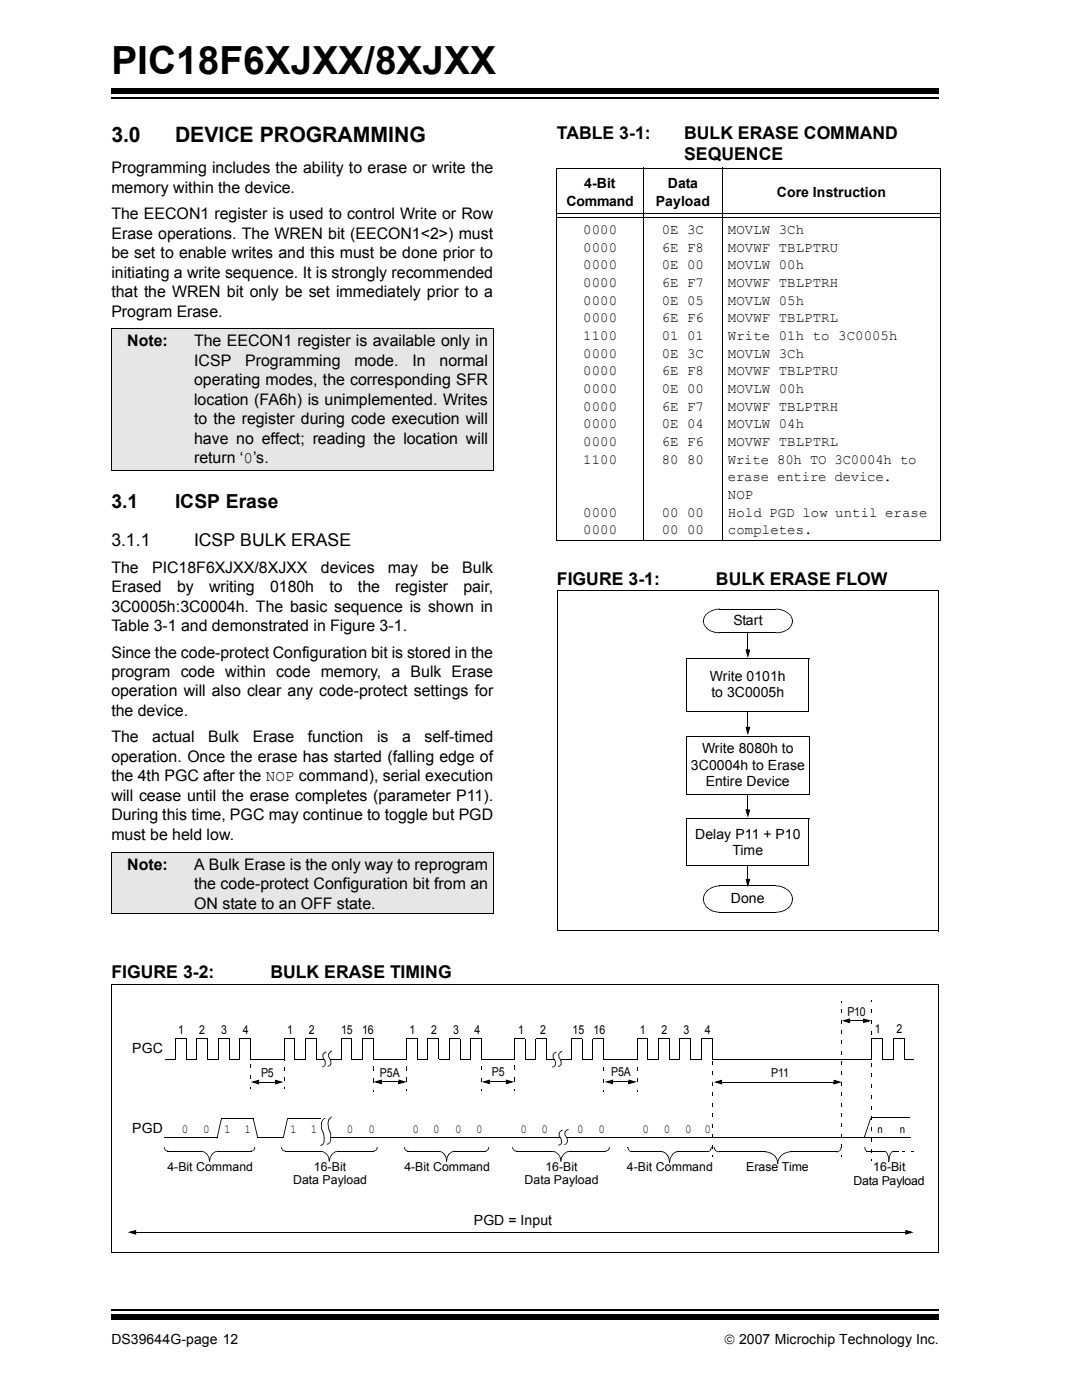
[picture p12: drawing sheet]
<svg xmlns="http://www.w3.org/2000/svg" width="216mm" height="279mm" viewBox="0 0 216 279" stroke-linecap="round" stroke-linejoin="round" font-family="sans-serif">
<path d="M22.2 19.6h165.1" fill="none" stroke="#000" stroke-width=".34"/>
<path d="M22.2 17.7h165.1v1.1h-165.1z" fill="#000"/>
<path d="M22.2 260.4h165.1v5.9h-165.1z" fill="#fff"/>
<path d="M22.2 261.4h165.1" fill="none" stroke="#000" stroke-width=".34"/>
<path d="M22.2 262.4h165.1v1.1h-165.1z" fill="#000"/>
<g fill="#e6e6e6">
<path d="M22.2 65.6h76.2v28.3h-76.2z"/>
<path d="M22.2 170.1h76.2v12.3h-76.2z"/>
</g>
<g fill="none" stroke="#000" stroke-width=".2">
<path d="M111 33.5h76.7M111.1 33.6v74.3M128.4 33.4v74.6M144.2 33.4v74.6M187.7 33.6v74.3M111.2 42.6h76.4M111.2 43.5h76.4M22.1 65.6h76.4M22.2 65.7v28.1M98.4 65.7v28.1M22.1 93.9h76.4M111 108h76.7"/>
<path d="M111.2 117.8v68M111.2 117.9h76.1M187.2 117.9v68M137 131.4h24.5M137 131.3v10.7M143.6 121.6h11.3M143.6 126.3h11.3M149.2 126.3v3.4M161.4 131.4v10.6M136.8 158.6h24.7M136.9 146.9v11.7M136.9 147h24.7"/>
<path d="M136.9 142h24.5M149.2 142v3.1M149.2 158.5v3.1M161.5 147v11.6M22.1 170.1h76.4M22.2 170.2v12.1M98.4 170.2v12.1M136.9 172.7h24.5M137 163.4h24.5M137 163.3v9.4M143.6 176.8h11.3M149.2 172.6v2.9"/>
<path d="M161.4 163.4v9.4M22.1 182.4h76.4M111.1 185.8h76.1M143.6 182h11.3M32.9 211.4h2.1v-4.2h2.2v4.2h2.1v-4.2h2.1v4.2h2.2v-4.2h2.1v4.2h2.1v-4.2h2.2v4.2M50 211.4h6.7v-4.2h2.1v4.2h2.2v-4.2h2.1v4.2M51.7 216h3.2M66 211.4h2.1v-4.2h2.1v4.2h2.1v-4.2h2.2v4.2M74.4 211.4h6.8v-4.2h2.1v4.2M76.2 215.9h3.3M83.2 211.4h2.1v-4.2h2.2v4.2M142.2 211.4h31.8v-4.2h2.1v4.2"/>
<path d="M144.1 216h22.2M169.6 203.7h2.6M176.1 211.4h2.2v-4.2h2.1v4.2M51.4 227.1h5.1M64.7 227.1h47.1M143.5 229.9h9.2M157.6 229.9h9.3M173.8 223.1h7.6M27.2 245.9h153.4"/>
</g>
<g fill="#000">
<path d="M140.2 124l.2 .1zM140.8 122.6l1.6-.9v.1l-1.5 .9-.5 1.3h-.2l.3-1zM140.2 123.9h.2zM140.2 124l.2-.1 .1 .5h-.2zM140.3 124.4h.2l.2 .5h-.2zM142.4 121.7l.6-.2v.2l-.6 .1zM143 121.5h.7v.1l-.7 .1zM143.7 121.5l.1 .1zM143.7 126.2l.1 .2zM140.5 124.9l.2-.1 .7 .8 .5 .3 1.8 .3v.2a3.5 3.5 0 0 1-3.2-1.5zM149 129.6h.2v.4h-.2zM148.8 129.6l.3 .2 .3 .9h-.3l.2-.9 .3 .1-.4 .1v-.4h.5l-.5 1.7z"/>
<path d="M154.7 121.5l.1 .1zM154.7 126.2l.1 .2zM154.8 121.5a3.7 3.7 0 0 1 3.1 1.5l-.1 .1-.3-.4-.9-.6-1.2-.4-.6-.1zM154.8 126.2h.6v.1l-.6 .1zM155.4 126.2l.7-.2v.2l-.7 .1zM157.8 123.1l.1-.1 .3 .5h-.2zM158 124l.2 .1zM158 123.8l.2 .1zM158 123.5h.2v.5h-.2zM158 123.9h.2a2.6 2.6 0 0 1-2.1 2.3v-.2l1-.4 .4-.4 .3-.4zM149 145h.2v.4h-.2zM148.8 145l.3 .2 .3 .9h-.3l.2-.9 .3 .1-.4 .1v-.4h.5l-.5 1.7z"/>
<path d="M140.2 179.5l.2 .1zM140.8 177.9l1-.7 .6-.3v.2l-1 .5-.4 .4-.3 .5-.3 1h-.2l.3-1.1zM140.2 179.3l.2 .1zM140.2 179.4h.2l.1 .5-.2 .1zM142.4 176.9l.6-.1v.1l-.6 .2zM143 176.8l.7-.1v.2h-.7zM143.7 176.7l.1 .2zM149 175.4h.2v.3h-.2zM149 161.6h.2v.3h-.2zM148.8 175.4l.3 .1 .3 .9-.3 .1 .2-1 .3 .1-.4 .1v-.3h.5l-.5 1.7zM148.7 161.6l.4 .1 .3 .8-.3 .1 .2-.9 .3 .1-.4 .1v-.3h.5l-.5 1.6zM154.7 176.7l.1 .2z"/>
<path d="M154.8 176.7a3.6 3.6 0 0 1 3.1 1.7l-.1 .1-.3-.5-.9-.7-1.2-.4h-.6zM157.8 178.5l.1-.1 .3 .5-.2 .1zM158 179.5h.2zM158 179.3l.2 .1zM158 178.9h.2v.6h-.2zM158 179.4h.2a2.76 2.76 0 0 1-2.1 2.6l-.1-.2 .6-.2 .9-.7 .5-1zM140.3 180l.2-.1 .2 .5-.2 .1zM143.7 182l.1 .2zM140.5 180.5l.2-.1 .7 .8 .5 .4 1.8 .4v.2a3.6 3.6 0 0 1-3.2-1.7zM154.7 182l.1 .2zM154.8 182l.6-.1v.2l-.6 .1zM155.4 181.9l.7-.1v.2l-.7 .1z"/>
<path d="M173.9 199.7h.1v.3h-.1zM51.4 215.7h.3v.3h-.3zM50 216l1.7-.5-.1 .4-.9 .2-.1-.3 1 .2-.1 .4-.1-.4h.3v.4zM54.9 215.5l1.7 .5-1.7 .4 .1-.4 .9-.2 .1 .3-1-.2 .1-.4 .1 .5h-.3zM54.9 216h.3v.2h-.3zM56.6 216.9h.2v.4h-.2zM56.6 215h.2v.6h-.2zM56.6 213h.2v.7h-.2zM56.6 211.3h.2v.4h-.2zM63.1 211.3h1.6v.2h-1.6zM74.4 217.5h.2v.4h-.2zM74.4 215.2h.2v.8h-.2z"/>
<path d="M74.4 212.9h.2v.8h-.2zM74.4 211h.2v.3h-.2zM75.9 215.7h.3v.2h-.3zM74.5 215.9l1.7-.5-.1 .4-.9 .3-.1-.4 1 .3-.1 .3-.1-.4h.3v.5zM79.5 215.4l1.7 .5-1.7 .5 .1-.4 .9-.3 .1 .4-1-.3 .1-.3 .1 .4h-.3zM79.5 215.9h.3v.3h-.3zM81.1 217.4h.1v.4h-.1zM81.1 215.1h.1v.8h-.1zM81.1 212.8h.1v.8h-.1zM81.1 210.9h.1v.4h-.1zM143.8 215.7h.3v.3h-.3zM142.4 216l1.7-.5-.1 .4-.9 .2-.1-.3 1 .2-.1 .4-.1-.4h.3v.4z"/>
<path d="M166.3 215.5l1.7 .5-1.7 .4 .2-.4 .8-.2 .1 .3-.9-.2v-.4l.2 .5h-.4zM166.3 216h.4v.2h-.4zM167.8 218h.2v.7h-.2zM167.8 216h.2v.6h-.2zM167.8 213.9h.2v.7h-.2zM167.8 211.8h.2v.7h-.2zM167.8 209.7h.2v.7h-.2zM167.8 207.7h.2v.7h-.2zM167.8 205.6h.2v.7h-.2zM167.8 203.5h.2v.7h-.2zM167.8 201.4h.2v.8h-.2zM167.8 199.7h.2v.4h-.2z"/>
<path d="M169.3 203.5h.3v.2h-.3zM167.9 203.7l1.7-.4-.1 .3-.9 .3-.1-.3 1 .2-.1 .3-.1-.4h.3v.5zM172.2 203.3l1.7 .4-1.7 .5 .1-.4 .9-.2 .1 .3-1-.3 .1-.3 .2 .4h-.4zM172.2 203.7h.4v.3h-.4zM173.9 218.5h.1v.8h-.1zM173.9 216.4h.1v.7h-.1zM173.9 214.3h.1v.7h-.1zM173.9 212.1h.1v.7h-.1zM173.9 210h.1v.7h-.1zM173.9 207.9h.1v.6h-.1zM173.9 205.7h.1v.7h-.1zM173.9 203.6h.1v.7h-.1z"/>
<path d="M173.9 201.4h.1v.8h-.1zM142.4 228.9h.2zM142.4 229h.2l.1 .3-.2 .1zM142.5 229.4l.2-.1 .2 .3-.1 .1zM143.6 229.8v.2zM142.9 229.6l.3 .2h.4v.2l-.5-.1-.3-.2zM152.6 229.8l.1 .2zM152.7 229.8a2.76 2.76 0 0 1 2.4 1.5l-.2 .1-.2-.4-.6-.6-.9-.4h-.5zM154.9 231.4l.2-.1 .1 .4-.1 .1zM155.1 232.2l.2 .1zM155.9 230.5l.8-.5 .1 .2-1.1 .7-.4 .8v.5h-.2l.2-.9zM155.1 231.7h.1l.1 .5h-.2z"/>
<path d="M156.7 230l.5-.2v.2l-.4 .2zM157.2 229.8h.4v.2h-.4zM157.6 229.8l.1 .2zM166.7 229.8l.1 .2zM166.8 229.8h.4v.1l-.4 .1zM167.2 229.8l.3-.2 .1 .1-.3 .2zM167.8 230.5h.2v.3h-.2zM167.8 228.4h.2v.7h-.2zM167.8 226.3h.2v.7h-.2zM167.8 224.3h.2v.6h-.2zM167.8 222.2h.2v.7h-.2zM167.8 220.1h.2v.7h-.2z"/>
<path d="M167.8 228.9l.1 .1zM167.8 229h.1l-.3 .7-.1-.1zM173.7 223.1l.1 .1-1.3 3.9h-.2zM173.9 231.4h.1v.3h-.1zM173.9 229.2h.1v.8h-.1zM173.9 227.1h.1v.7h-.1zM173.9 225h.1v.7h-.1zM173.9 222.8h.1v.7h-.1zM173.9 220.7h.1v.7h-.1zM26.8 245.7h.4v.2h-.4zM25.5 245.9l1.7-.4-.1 .3-.9 .3-.1-.3 1 .2-.1 .4-.2-.5h.4v.5zM180.6 245.5l1.7 .4-1.7 .5 .2-.4 .9-.2v.3l-.9-.3v-.3l.2 .4h-.4z"/>
<path d="M180.6 245.9h.4v.3h-.4z"/>
</g>
<g fill="#000">
<path d="M149 129.8h.5l-.3 .9zM149 145.2h.5l-.3 .9zM149 175.6h.5l-.3 .9zM149 161.7h.5l-.3 .9zM50.7 216l.9-.3v.5zM55 215.7l.9 .3-.9 .2zM75.1 215.9l.9-.2v.5zM79.7 215.7l.9 .2-.9 .3zM143 216l.9-.3v.5zM166.5 215.7l.9 .3-.9 .2zM168.6 203.7l.9-.2v.5zM172.4 203.5l.9 .2-.9 .3z"/>
<path d="M26.1 245.9l.9-.2v.5zM180.8 245.7l.9 .2-.9 .3z"/>
</g>
<path d="M64.3 223.7l.3-.3h.9a3.2 3.2 0 0 0 .4 2.6l.1 1.7-.6 .7h-.9a3.4 3.4 0 0 0-.3-3.1l-.1-.7z" fill-rule="evenodd" fill="#fff"/>
<path d="M44.1 223.2h.2l-.9 4h-.2zM50.5 223.3h.1l.9 3.8h-.2zM63.9 228.6l.1 .1zM64 228.5l.2-.1 .1 .2-.3 .1zM64.2 228.4l.2-.2 .2 .1-.3 .3zM64.8 223.1l.1 .1zM64.5 223.3l.3-.2 .1 .1-.3 .2-.3 .6v1.5a3.5 3.5 0 0 1 .3 2.8l-.2-.1 .2-.3-.1-1.4a3.1 3.1 0 0 1-.2-2.9zM65.2 228.3l.2 .1zM65.3 228.3l.2-.2 .1 .2-.2 .1zM65.7 227.9l.2 .2-.3 .2-.1-.2zM66.1 222.9l.1 .1zM65.6 223.3l.5-.4 .1 .1-.5 .4-.2 .8 .3 1.3a3 3 0 0 1 .1 2.6l-.2-.2 .2-.3v-1.4a3.6 3.6 0 0 1-.3-2.9z" fill="#000"/>
<path d="M32.8 227.1h10.6M44.2 223.2h6.5" fill="none" stroke="#000" stroke-width=".2"/>
<path d="M64.6 210.2l.3-.1h.7a1.48 1.48 0 0 0 .3 1.4l.1 .5-.2 .6-.3 .2h-.8a1.33 1.33 0 0 0-.2-1.7l-.1-.4z" fill-rule="evenodd" fill="#fff"/>
<path d="M64.2 212.8l.1 .2zM64.3 212.8h.2l.1 .2h-.3zM64.5 212.8l.2-.1 .1 .1-.2 .2zM65 209.9l.2 .1zM64.4 210.3l.6-.4 .1 .1-.5 .4v.6a1.41 1.41 0 0 1 .2 1.8v-.9l-.4-.8zM65.4 212.7l.1 .2zM65.4 212.7l.3-.1v.2l-.2 .1zM65.7 212.6l.1-.1 .1 .2-.2 .1zM66.1 209.7l.2 .1zM65.9 209.8l.2-.1 .1 .2-.5 .4v.6a1.52 1.52 0 0 1 .2 1.8l-.1-.2 .2-.1v-.8l-.3-.3a1 1 0 0 1 .2-1.5z" fill="#000"/>
<path d="M87.5 211.4h2.2v-4.1h2.1v4.1M91.8 211.4h2.1v-4.2h2.2v4.2M100.5 211.4h2.2v-4.1h2.1v4.1M104.8 211.4h2.1v-4.1h2.2v4.1M111.9 211.4h2.1v-4.1h2.2v4.1h2.1v-4.1h2.1v4.1" fill="none" stroke="#000" stroke-width=".2"/>
<path d="M110.5 210.3l.3-.2 .7 .1a1.43 1.43 0 0 0 .3 1.3l.2 .5-.1 .4-.5 .4h-.7a1.33 1.33 0 0 0-.3-1.7v-.3z" fill-rule="evenodd" fill="#fff"/>
<g fill="#000">
<path d="M49.9 217h.1v.3h-.1zM49.9 214.6h.1v.8h-.1zM49.9 212.3h.1v.8h-.1zM49.9 210.4h.1v.3h-.1zM96 217.4h.1v.4h-.1zM96 215.1h.1v.8h-.1zM96 212.8h.1v.7h-.1zM96 210.9h.1v.3h-.1zM97.5 215.7h.3v.2h-.3zM96.1 215.9l1.7-.5-.1 .4-.9 .3-.1-.4 1 .3-.1 .3-.1-.4h.3v.5zM100.9 215.4l1.7 .5-1.7 .5 .1-.4 .9-.3 .1 .4-1-.3 .1-.3 .2 .4h-.4zM100.9 215.9h.4v.3h-.4z"/>
<path d="M102.6 217.3h.1v.4h-.1zM102.6 215h.1v.8h-.1zM102.6 212.7h.1v.8h-.1zM102.6 210.7h.1v.4h-.1zM109 211.3h1.7v.2h-1.7zM110.2 212.9l.1 .1zM110.2 212.9l.2-.1 .1 .2h-.2zM110.6 212.7l.1 .1-.2 .2-.1-.1zM110.9 209.9l.2 .1zM110.7 210l.2-.1 .1 .2-.5 .4v.6a1.34 1.34 0 0 1 .2 1.7v-1l-.2-.3a.92 .92 0 0 1 .2-1.4zM111.3 212.7l.1 .2zM111.4 212.7h.2v.2h-.2z"/>
<path d="M111.7 212.6l.1 .1-.2 .2-.1-.2zM112.1 209.7l.1 .2zM111.8 209.9l.3-.2v.2l-.5 .4v.7a1.52 1.52 0 0 1 .2 1.7l-.1-.1 .2-.2v-.4l-.2-.7a1 1 0 0 1 .1-1.4zM120.4 217.6h.2v.3h-.2zM120.4 215.3h.2v.7h-.2zM120.4 213h.2v.7h-.2zM120.4 211h.2v.4h-.2zM122 215.7h.3v.2h-.3zM120.6 215.9l1.7-.5-.1 .4-.9 .3-.1-.4 1 .3-.1 .3-.1-.4h.3v.5zM125.4 215.4l1.7 .5-1.7 .5 .1-.4 .9-.3 .1 .4-1-.3 .1-.3 .1 .4h-.3zM125.4 215.9h.3v.3h-.3zM127 217.5h.2v.4h-.2z"/>
<path d="M127 215.2h.2v.8h-.2zM127 212.9h.2v.7h-.2zM127 211h.2v.3h-.2zM142.1 218.1h.2v.7h-.2zM142.1 216h.2v.7h-.2zM142.1 213.9h.2v.7h-.2zM142.1 211.8h.2v.7h-.2zM142.1 210h.2v.4h-.2zM180.3 211.3h1.9v.2h-1.9zM142.1 230.6h.2v.3h-.2zM142.1 228.5h.2v.7h-.2zM142.1 226.4h.2v.7h-.2z"/>
<path d="M142.1 224.3h.2v.7h-.2zM142.1 222.2h.2v.7h-.2zM142.1 220.1h.2v.7h-.2z"/>
</g>
<path d="M96.7 215.9l.9-.2v.5zM101.1 215.7l.9 .2-.9 .3zM121.3 215.9l.9-.2v.5zM125.6 215.7l.8 .2-.8 .3z" fill="#000"/>
<path d="M96 211.4h4.6M97.8 215.9h3.1M120.4 211.4h6.7v-4.2h2.1v4.2h2.2v-4.2h2.2v4.2h2.1v-4.2h2.1v4.2M122.3 215.9h3.1M137.9 211.4h2.1v-4.2h2.2v4.2" fill="none" stroke="#000" stroke-width=".2"/>
<path d="M111.8 225.9l.2-.2h.8a1.33 1.33 0 0 0 .3 1.4l.1 .9-.6 .4h-.8a1.21 1.21 0 0 0-.2-1.7v-.7z" fill-rule="evenodd" fill="#fff"/>
<g fill="#000">
<path d="M32.7 228.9h.2zM32.7 229h.2v.2l-.1 .1zM32.8 229.3l.1-.1 .2 .3h-.2zM33.6 229.7v.1zM32.9 229.5h.2l.5 .2-.1 .1zM40 229.7v.1zM40.1 229.7l.7 .1 .6 .5-.2 .1-.5-.4-.7-.2zM41.2 230.3h.2l.3 .6-.1 .1zM41.7 231.7l.2 .1zM42.3 230.3l.2-.2 .2 .1-.7 .8-.1 .7h-.2l.2-.8zM41.6 231l.1-.1 .2 .8h-.2zM42.5 230.1l.4-.3v.2l-.3 .2z"/>
<path d="M42.9 229.8l.7-.1v.1l-.7 .2zM43.6 229.7l.1 .1zM50 229.7l.1 .1zM50.1 229.7l.3-.1v.2h-.3zM50.4 229.6l.2-.1 .1 .1-.3 .2zM50.8 228.9l.1 .1zM50.8 229h.1l-.2 .6-.1-.1zM56.1 228.9h.2zM56.1 229h.2v.2l-.2 .1zM56.1 229.3l.2-.1 .2 .3h-.2zM57 229.7v.1zM56.3 229.5h.2l.5 .2v.1z"/>
<path d="M63.8 229.7v.1zM63.9 229.7l.7 .1 .6 .5-.1 .1-.5-.4-.8-.2zM65.1 230.3h.1l.5 .6-.2 .1zM65.6 231.7l.2 .1zM66.2 230.3l.3-.2 .1 .1-.3 .2-.3 .6-.2 .7h-.2l.2-.8zM65.5 231l.2-.1 .1 .8h-.2zM66.5 230.1l.3-.3 .1 .2-.3 .2zM66.8 229.8l.8-.1v.1l-.7 .2zM67.6 229.7l.1 .1zM74.4 229.7l.1 .1zM74.5 229.7l.3-.1v.2h-.3zM74.8 229.6l.2-.1 .1 .1-.3 .2z"/>
<path d="M75.2 228.9l.2 .1zM75.2 229h.2l-.3 .6-.1-.1zM80.6 228.9h.2zM80.6 229h.2l.1 .2-.2 .1zM80.7 229.3l.2-.1 .1 .3h-.2zM81.3 229.7l.1 .1zM81.4 229.7l.1 .1zM80.8 229.5h.2l.4 .2v.1zM87.4 229.7l.1 .1zM87.5 229.7l.6 .1 .6 .5-.1 .1-.5-.4-.6-.2zM88.6 230.3h.1l.4 .6-.2 .1zM89 231.7l.2 .1z"/>
<path d="M89.5 230.3l.3-.2 .1 .1-.2 .1-.4 .7-.1 .7h-.2l.2-.8zM88.9 231l.2-.1 .1 .8h-.2zM89.8 230.1l.3-.3 .1 .2-.3 .2zM90.1 229.8l.7-.1v.1l-.6 .2zM90.8 229.7l.1 .1zM96.8 229.7l.1 .1zM96.7 229.7l.2 .1zM96.8 229.7l.3-.1v.2h-.2zM97.1 229.6l.2-.1 .1 .1-.3 .2zM97.5 228.9l.1 .1zM97.5 229h.1l-.2 .6-.2-.1zM102.2 228.9h.2z"/>
<path d="M102.2 229h.2v.2l-.2 .1zM102.2 229.3l.2-.1 .2 .3h-.2zM103 229.7l.1 .1zM103.1 229.7v.1zM102.4 229.5h.2l.5 .2v.1zM110 229.7v.1zM110.1 229.7l.7 .1 .7 .5-.2 .1-.5-.4-.8-.2zM111.3 228.4l.2 .2zM111.3 230.3h.2l.3 .6-.1 .1zM111.4 228.4h.3v.2h-.2zM111.8 231.7l.2 .1zM112.4 230.3l.3-.2 .1 .1-.7 .8-.1 .7h-.2l.2-.8z"/>
<path d="M111.7 231l.1-.1 .2 .8h-.2zM111.7 228.4l.1-.1 .1 .1-.2 .2zM112.1 225.5l.2 .1zM111.7 225.8l.4-.3 .1 .2-.5 .3v.7a1.42 1.42 0 0 1 .2 1.7l-.1-.1 .2-.2v-.4l-.5-.9v-.5zM112.5 228.3l.1 .2zM112.7 230.1l.4-.3v.2l-.3 .2zM112.6 228.3h.2l.1 .1-.3 .1zM112.8 228.3l.2-.2 .1 .2-.2 .1zM113.1 229.8l.7-.1 .1 .1-.8 .2zM113.4 225.4l.1 .1zM112.7 225.8l.7-.4v.1l-.3 .1-.3 .4 .1 .6 .1 .2a1.08 1.08 0 0 1 .1 1.5l-.1-.2 .2-.5-.2-.5-.3-.5zM113.8 229.7l.2 .1z"/>
<path d="M120.8 229.7l.1 .1zM120.7 229.7l.1 .1zM120.8 229.7l.3-.1v.2h-.3zM121.1 229.6l.2-.1 .1 .1-.3 .2zM121.5 228.9l.2 .1zM121.5 229h.2l-.1 .3-.2 .3-.1-.1zM125.2 228.9l.2 .1zM125.2 229h.2v.3h-.1zM125.3 229.3l.1-.1 .2 .3-.1 .1zM125.9 229.8l.1 .1zM126.1 229.8v.1zM125.5 229.6l.1-.1 .5 .3-.1 .1z"/>
<path d="M131.9 229.8l.1 .1zM132 229.8l.7 .1 .5 .5-.1 .2-.5-.5-.6-.2zM133.1 230.5l.1-.1 .4 .8h-.2zM133.5 232l.2 .1zM134.3 230.2l.3-.3 .1 .2-.5 .4-.4 .7-.1 .8h-.2a2.67 2.67 0 0 1 .8-1.8zM133.4 231.2h.2l.1 .8h-.2zM134.6 229.9l.3-.1 .1 .2-.3 .1zM134.9 229.8h.4v.1l-.4 .1zM135.3 229.8v.1zM141.2 229.8l.1 .1zM141.1 229.8l.2 .1zM141.2 229.8l.3-.1v.1l-.2 .1z"/>
<path d="M141.5 229.7l.2-.2 .1 .2-.3 .1zM141.9 228.9l.1 .1zM141.9 229h.1l-.2 .7-.2-.2zM172.5 228.9h.1zM172.5 229h.1l.2 .5h-.2zM172.6 229.5h.2l.1 .1-.1 .1zM172.9 229.7l.1 .1zM173 229.7v.2zM172.8 229.6l.2 .1-.1 .1h-.1zM176.4 229.7v.1zM176.5 229.7l.3 .1 .4 .5h-.2l-.3-.4-.3-.1zM177 230.3h.2l.2 .6-.2 .1z"/>
<path d="M177.3 231.7l.2 .1zM177.5 230.3h.2l-.2 1.4h-.2zM177.2 230.9h.2l.1 .8h-.2zM177.9 229.8l.1 .1-.3 .4h-.1zM177.9 229.8l.4-.1v.1l-.3 .2zM178.3 229.7l.1 .1zM181.8 229.7l.1 .1zM181.7 229.7l.1 .1zM181.7 229.7l.2-.1 .1 .2h-.2zM181.9 229.6l.1-.1h.2l-.2 .3zM182.1 228.9l.2 .1zM182.1 229h.2l-.1 .5h-.2z"/>
</g>
<g fill="none" stroke="#000" stroke-width=".2">
<path d="M33.4 229.8h6.7M43.5 229.8h6.7M56.9 229.8h7M67.5 229.8h7M81.4 229.8h6.1M90.7 229.8h6.1M103.1 229.8h7M113 227h68.7M113.7 229.8h7.1M126 229.8h6M135.2 229.8h6M173 229.8h3.5"/>
<path d="M178.2 229.8h3.6"/>
</g>
<g fill="#fff">
<path d="M179.5 228.7h4v1.2h-4z"/>
<path d="M179.5 228.6h4.1v.1h-4.1z"/>
<path d="M183.4 228.7h.2v1.3h-.2z"/>
<path d="M179.4 229.8h4.1v.2h-4.1z"/>
<path d="M179.4 228.6h.1v1.3h-.1z"/>
</g>
<path d="M57.3 223.1l.2 .1-.9 3.9h-.2zM180 229.7l.1 .1zM180.1 229.7h.4v.1h-.4zM181.9 229.7v.1zM181.9 229.7h.4v.1h-.4z" fill="#000"/>
<path d="M22.3 196.5h165M22.3 196.4v53.6M187.2 196.5v53.5M57.4 223.2h6.5M22.2 250h165" fill="none" stroke="#000" stroke-width=".2"/>
<text font-size="7.7" x="22.2" y="14.7">PIC18F6XJXX/8XJXX</text>
<g font-size="4.2">
<text x="22.2" y="28.3">3.0</text>
<text x="34.9" y="28.3">DEVICE PROGRAMMING</text>
</g>
<g font-size="3.9">
<text x="22.2" y="101.4">3.1</text>
<text x="34.9" y="101.4">ICSP Erase</text>
</g>
<g font-size="3.5">
<text x="111.1" y="27.7">TABLE 3-1:</text>
<text x="136.5" y="27.7">BULK ERASE COMMAND</text>
<text x="136.5" y="32">SEQUENCE</text>
<text x="22.2" y="108.9">3.1.1</text>
<text x="38.7" y="108.9">ICSP BULK ERASE</text>
<text x="111.1" y="116.7">FIGURE 3-1:</text>
<text x="142.9" y="116.7">BULK ERASE FLOW</text>
<text x="22.2" y="195.3">FIGURE 3-2:</text>
<text x="54" y="195.3">BULK ERASE TIMING</text>
</g>
<g font-size="3.2">
<text x="22.2" y="34.6">Programming includes the ability to erase or write the</text>
<text x="22.2" y="38.5">memory within the device.</text>
<text x="22.2" y="43.7">The EECON1 register is used to control Write or Row</text>
<text x="22.2" y="47.6">Erase operations. The WREN bit (EECON1&lt;2&gt;) must</text>
<text x="22.2" y="51.5">be set to enable writes and this must be done prior to</text>
<text x="22.2" y="55.4">initiating a write sequence. It is strongly recommended</text>
<text x="22.2" y="59.3">that the WREN bit only be set immediately prior to a</text>
<text x="22.2" y="63.2">Program Erase.</text>
<text x="25.4" y="69.1">Note:</text>
<text x="38.7" y="69.1">The EECON1 register is available only in</text>
<text x="38.7" y="73">ICSP</text>
<text x="38.7" y="76.9">operating modes, the corresponding SFR</text>
<text x="48.9" y="73">Programming</text>
<text x="70.7" y="73">mode.</text>
<text x="82.3" y="73">In</text>
<text x="87.7" y="73">normal</text>
<text x="38.7" y="80.8">location (FA6h) is unimplemented. Writes</text>
<text x="38.7" y="84.7">to the register during code execution will</text>
<text x="38.7" y="88.6">have no effect; reading the location will</text>
<text x="38.7" y="92.4">return ë0ís.</text>
<text x="22.2" y="114.3">The</text>
<text x="22.2" y="118.2">Erased</text>
<text x="30.4" y="114.3">PIC18F6XJXX/8XJXX</text>
<text x="35.3" y="118.2">by</text>
<text x="41.7" y="118.2">writing</text>
<text x="53.9" y="118.2">0180h</text>
<text x="64" y="114.3">devices</text>
<text x="65.7" y="118.2">to</text>
<text x="71.4" y="118.2">the</text>
<text x="77.4" y="114.3">may</text>
<text x="78.9" y="118.2">register</text>
<text x="86.1" y="114.3">be</text>
<text x="92.2" y="114.3">Bulk</text>
<text x="92.5" y="118.2">pair,</text>
<text x="22.2" y="122.1">3C0005h:3C0004h. The basic sequence is shown in</text>
<text x="22.2" y="126">Table 3-1 and demonstrated in Figure 3-1.</text>
<text x="22.2" y="131.2">Since the code-protect Configuration bit is stored in the</text>
<text x="22.2" y="135.1">program code within code memory, a Bulk Erase</text>
<text x="22.2" y="139">operation will also clear any code-protect settings for</text>
<text x="22.2" y="142.9">the device.</text>
<text x="22.2" y="148.2">The</text>
<text x="30.4" y="148.2">actual</text>
<text x="41.5" y="148.2">Bulk</text>
<text x="50.4" y="148.2">Erase</text>
<text x="61.4" y="148.2">function</text>
<text x="75.2" y="148.2">is</text>
<text x="80.2" y="148.2">a</text>
<text x="84.7" y="148.2">self-timed</text>
<text x="22.2" y="152.1">operation. Once the erase has started (falling edge of</text>
<text x="22.2" y="155.9">the 4th PGC after the NOP command), serial execution</text>
<text x="22.2" y="159.8">will cease until the erase completes (parameter P11).</text>
<text x="22.2" y="163.7">During this time, PGC may continue to toggle but PGD</text>
<text x="22.2" y="167.6">must be held low.</text>
<text x="25.4" y="173.6">Note:</text>
<text x="38.7" y="173.6">A Bulk Erase is the only way to reprogram</text>
<text x="38.7" y="177.5">the code-protect Configuration bit from an</text>
<text x="38.7" y="181.3">ON state to an OFF state.</text>
</g>
<g font-size="2.8">
<text x="113" y="41">Command</text>
<text x="116.6" y="37.5">4-Bit</text>
<text x="130.9" y="41">Payload</text>
<text x="133.3" y="37.5">Data</text>
<text x="155" y="39.3">Core Instruction</text>
<text x="116.4" y="46.7">0000</text>
<text x="132" y="46.7">0E 3C</text>
<text x="145.2" y="46.7">MOVLW 3Ch</text>
<text x="116.4" y="50.2">0000</text>
<text x="116.4" y="53.7">0000</text>
<text x="132" y="50.2">6E F8</text>
<text x="132" y="53.7">0E 00</text>
<text x="145.2" y="50.2">MOVWF TBLPTRU</text>
<text x="145.2" y="53.7">MOVLW 00h</text>
<text x="116.4" y="57.3">0000</text>
<text x="132" y="57.3">6E F7</text>
<text x="145.2" y="57.3">MOVWF TBLPTRH</text>
<text x="116.4" y="60.8">0000</text>
<text x="116.4" y="64.3">0000</text>
<text x="132" y="60.8">0E 05</text>
<text x="132" y="64.3">6E F6</text>
<text x="145.2" y="60.8">MOVLW 05h</text>
<text x="145.2" y="64.3">MOVWF TBLPTRL</text>
<text x="116.4" y="67.9">1100</text>
<text x="116.4" y="71.4">0000</text>
<text x="132" y="67.9">01 01</text>
<text x="132" y="71.4">0E 3C</text>
<text x="145.2" y="67.9">Write 01h to 3C0005h</text>
<text x="145.2" y="71.4">MOVLW 3Ch</text>
<text x="116.4" y="74.9">0000</text>
<text x="132" y="74.9">6E F8</text>
<text x="145.2" y="74.9">MOVWF TBLPTRU</text>
<text x="116.4" y="78.5">0000</text>
<text x="116.4" y="82">0000</text>
<text x="132" y="78.5">0E 00</text>
<text x="132" y="82">6E F7</text>
<text x="145.2" y="78.5">MOVLW 00h</text>
<text x="145.2" y="82">MOVWF TBLPTRH</text>
<text x="116.4" y="85.5">0000</text>
<text x="116.4" y="89">0000</text>
<text x="132" y="85.5">0E 04</text>
<text x="132" y="89">6E F6</text>
<text x="145.2" y="85.5">MOVLW 04h</text>
<text x="145.2" y="89">MOVWF TBLPTRL</text>
<text x="116.4" y="92.6">1100</text>
<text x="132" y="92.6">80 80</text>
<text x="145.2" y="92.6">Write 80h TO 3C0004h to</text>
<text x="145.2" y="96.1">erase entire device.</text>
<text x="145.2" y="99.6">NOP</text>
<text x="116.4" y="103.1">0000</text>
<text x="116.4" y="106.7">0000</text>
<text x="132" y="103.1">00 00</text>
<text x="132" y="106.7">00 00</text>
<text x="145.2" y="103.1">Hold PGD low until erase</text>
<text x="145.2" y="106.7">completes.</text>
<text x="146.3" y="124.8">Start</text>
<text x="141.6" y="135.9">Write 0101h</text>
<text x="141.9" y="139.1">to 3C0005h</text>
<text x="137.9" y="153.6">3C0004h to Erase</text>
<text x="140.1" y="150.3">Write 8080h to</text>
<text x="140.8" y="156.9">Entire Device</text>
<text x="138.7" y="167.4">Delay P11 + P10</text>
<text x="146.1" y="170.6">Time</text>
<text x="145.8" y="180.3">Done</text>
<text x="26.4" y="210.2">PGC</text>
<text x="26.4" y="226.1">PGD</text>
<text x="94.6" y="244.4">PGD = Input</text>
<text x="22.2" y="268.2">DS39644G-page 12</text>
<text x="144.5" y="268.2">© 2007 Microchip Technology Inc.</text>
</g>
<g font-size="2.5">
<text x="169.1" y="202.7">P10</text>
<text x="35.6" y="206.3">1</text>
<text x="39.8" y="206.3">2</text>
<text x="44.2" y="206.3">3</text>
<text x="48.5" y="206.3">4</text>
<text x="57.3" y="206.4">1</text>
<text x="61.6" y="206.3">2</text>
<text x="68.1" y="206.3">15</text>
<text x="72.3" y="206.3">16</text>
<text x="81.7" y="206.3">1</text>
<text x="86" y="206.3">2</text>
<text x="90.4" y="206.3">3</text>
<text x="94.7" y="206.3">4</text>
<text x="103.4" y="206.4">1</text>
<text x="107.8" y="206.4">2</text>
<text x="114.3" y="206.4">15</text>
<text x="118.4" y="206.4">16</text>
<text x="127.7" y="206.4">1</text>
<text x="132" y="206.4">2</text>
<text x="136.4" y="206.4">3</text>
<text x="140.6" y="206.4">4</text>
<text x="174.6" y="206.1">1</text>
<text x="178.9" y="206.1">2</text>
<text x="52.1" y="214.9">P5</text>
<text x="75.8" y="214.9">P5A</text>
<text x="98.1" y="214.7">P5</text>
<text x="122" y="214.6">P5A</text>
<text x="153.9" y="214.9">P11</text>
<text x="36.3" y="226.2">0</text>
<text x="40.5" y="226.2">0</text>
<text x="44.7" y="226.2">1</text>
<text x="48.8" y="226.2">1</text>
<text x="57.9" y="226.1">1</text>
<text x="62" y="226.1">1</text>
<text x="69.2" y="226.2">0</text>
<text x="73.5" y="226.2">0</text>
<text x="82.3" y="226.2">0</text>
<text x="86.4" y="226.2">0</text>
<text x="90.8" y="226.2">0</text>
<text x="95" y="226.2">0</text>
<text x="103.8" y="226.2">0</text>
<text x="108" y="226.2">0</text>
<text x="115.1" y="226.2">0</text>
<text x="119.4" y="226.2">0</text>
<text x="128.2" y="226.2">0</text>
<text x="132.5" y="226.2">0</text>
<text x="136.7" y="226.2">0</text>
<text x="140.6" y="226.2">0</text>
<text x="33.4" y="233.8">4-Bit Command</text>
<text x="62.6" y="233.8">16-Bit</text>
<text x="80.7" y="233.8">4-Bit Command</text>
<text x="108.8" y="233.8">16-Bit</text>
<text x="125.1" y="233.8">4-Bit Command</text>
<text x="148.9" y="233.8">Erase Time</text>
<text x="174.2" y="233.8">16-Bit</text>
<text x="58.5" y="236.3">Data Payload</text>
<text x="104.7" y="236.3">Data Payload</text>
<text x="170.3" y="236.5">Data Payload</text>
</g>
<g font-size="2.1">
<text x="175.1" y="226.2">n</text>
<text x="179.5" y="226.2">n</text>
</g>
</svg>
